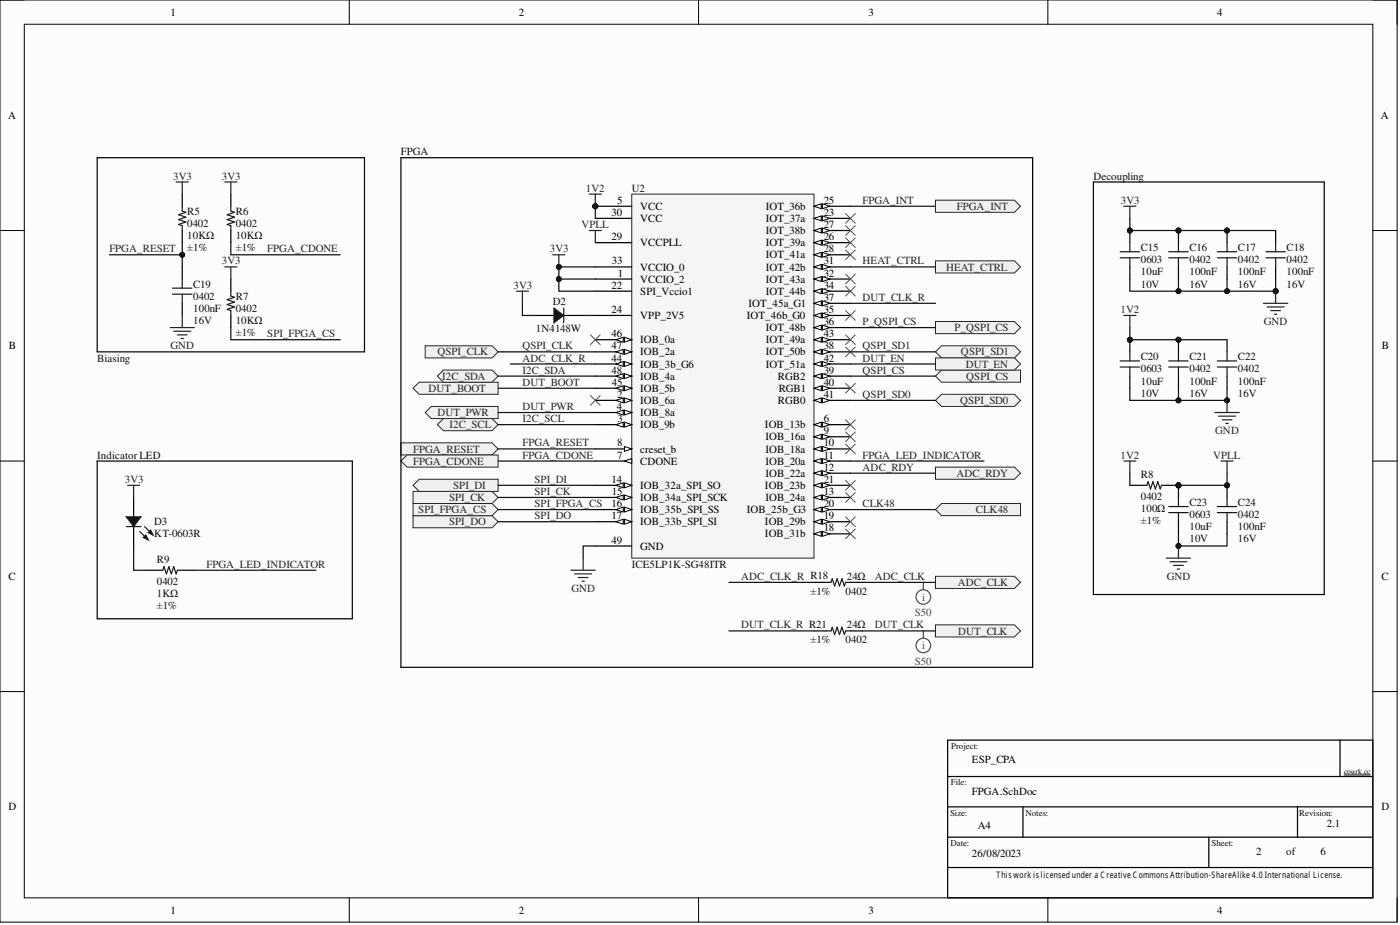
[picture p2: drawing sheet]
<svg xmlns="http://www.w3.org/2000/svg" width="292mm" height="193mm" viewBox="0 0 292 193" stroke-linecap="round" stroke-linejoin="round" font-family="sans-serif">
<path d="M0 0h291.5v192.4h-291.5z" fill-rule="evenodd" fill="#fcfcfc"/>
<path d="M0 0h291.5v192.4h-291.5z" fill="none" stroke="#000" stroke-width=".21"/>
<path d="M5.1 5.1h281.3v182.2h-281.3z" fill-rule="evenodd" fill="#fcfcfc"/>
<g fill="none" stroke="#000" stroke-width=".21">
<path d="M0 0h5.1M72.9 0v5.1M145.8 0v5.1M218.6 0v5.1M286.4 0h5.1v5.1M5.1 5.1h281.3v182.2h-281.3zM0 48.1h5.1M286.4 48.1h5.1M0 96.2h5.1M286.4 96.2h5.1M0 144.3h5.1M286.4 144.3h5.1"/>
<path d="M72.9 187.3v5.1M145.8 187.3v5.1M218.6 187.3v5.1M291.5 187.3v5.1"/>
</g>
<circle cx="124.2" cy="43" r=".51" fill="#0e0e0e" stroke="#0e0e0e" stroke-width=".21"/>
<path d="M131.8 40.5h38v75.9h-38z" fill-rule="evenodd" fill="#f5f5f5"/>
<path d="M131.8 40.5h38v75.9h-38z" fill="none" stroke="#262626" stroke-width=".21"/>
<path d="M124.2 58.2h7.6M124.2 83.5h7.6" fill="none" stroke="#000" stroke-width=".25"/>
<g fill="#fbfbfb" stroke="#000" stroke-width=".21">
<path d="M130.3 83l1.5 .5-1.5 .5z"/>
<path d="M128.5 83.5l1.5-.5v1z"/>
</g>
<path d="M124.2 88.6h7.6" fill="none" stroke="#000" stroke-width=".25"/>
<g fill="#fbfbfb" stroke="#000" stroke-width=".21">
<path d="M130.3 88.1l1.5 .5-1.5 .5z"/>
<path d="M128.5 88.6l1.5-.5v1z"/>
</g>
<path d="M124.2 86.1h7.6" fill="none" stroke="#000" stroke-width=".25"/>
<g fill="#fbfbfb" stroke="#000" stroke-width=".21">
<path d="M130.3 85.6l1.5 .5-1.5 .5z"/>
<path d="M128.5 86.1l1.5-.5v1z"/>
</g>
<path d="M124.2 43h7.6M169.8 88.6h7.6" fill="none" stroke="#000" stroke-width=".25"/>
<circle cx="124.2" cy="43" r=".51" fill="#0e0e0e" stroke="#0e0e0e" stroke-width=".21"/>
<g fill="#fbfbfb" stroke="#000" stroke-width=".21">
<path d="M169.8 88.6l1.6-.5v1z"/>
<path d="M171.6 88.1l1.5 .5-1.5 .5z"/>
</g>
<path d="M124.2 96.2h7.6" fill="none" stroke="#000" stroke-width=".25"/>
<path d="M130.3 96.2l1.5-.5v1z" fill="#fbfbfb" stroke="#000" stroke-width=".21"/>
<path d="M124.2 93.7h7.6" fill="none" stroke="#000" stroke-width=".25"/>
<path d="M130.3 93.1l1.5 .6-1.5 .5z" fill="#fbfbfb" stroke="#000" stroke-width=".21"/>
<path d="M169.8 91.1h7.6" fill="none" stroke="#000" stroke-width=".25"/>
<g fill="#fbfbfb" stroke="#000" stroke-width=".21">
<path d="M169.8 91.1l1.6-.5v1z"/>
<path d="M171.6 90.6l1.5 .5-1.5 .5z"/>
</g>
<path d="M169.8 93.7h7.6" fill="none" stroke="#000" stroke-width=".25"/>
<g fill="#fbfbfb" stroke="#000" stroke-width=".21">
<path d="M169.8 93.7l1.6-.6v1.1z"/>
<path d="M171.6 93.1l1.5 .6-1.5 .5z"/>
</g>
<path d="M169.8 96.2h7.6" fill="none" stroke="#000" stroke-width=".25"/>
<g fill="#fbfbfb" stroke="#000" stroke-width=".21">
<path d="M169.8 96.2l1.6-.5v1z"/>
<path d="M171.6 95.7l1.5 .5-1.5 .5z"/>
</g>
<path d="M169.8 98.7h7.6" fill="none" stroke="#000" stroke-width=".25"/>
<g fill="#fbfbfb" stroke="#000" stroke-width=".21">
<path d="M169.8 98.7l1.6-.5v1z"/>
<path d="M171.6 98.2l1.5 .5-1.5 .5z"/>
</g>
<path d="M169.8 103.8h7.6" fill="none" stroke="#000" stroke-width=".25"/>
<g fill="#fbfbfb" stroke="#000" stroke-width=".21">
<path d="M169.8 103.8l1.6-.5v1z"/>
<path d="M171.6 103.3l1.5 .5-1.5 .5z"/>
</g>
<path d="M124.2 101.2h7.6" fill="none" stroke="#000" stroke-width=".25"/>
<g fill="#fbfbfb" stroke="#000" stroke-width=".21">
<path d="M130.3 100.7l1.5 .5-1.5 .6z"/>
<path d="M128.5 101.2l1.5-.5v1.1z"/>
</g>
<path d="M124.2 103.8h7.6" fill="none" stroke="#000" stroke-width=".25"/>
<g fill="#fbfbfb" stroke="#000" stroke-width=".21">
<path d="M130.3 103.3l1.5 .5-1.5 .5z"/>
<path d="M128.5 103.8l1.5-.5v1z"/>
</g>
<path d="M124.2 106.3h7.6" fill="none" stroke="#000" stroke-width=".25"/>
<g fill="#fbfbfb" stroke="#000" stroke-width=".21">
<path d="M130.3 105.8l1.5 .5-1.5 .5z"/>
<path d="M128.5 106.3l1.5-.5v1z"/>
</g>
<path d="M124.2 108.8h7.6" fill="none" stroke="#000" stroke-width=".25"/>
<g fill="#fbfbfb" stroke="#000" stroke-width=".21">
<path d="M130.3 108.3l1.5 .5-1.5 .5z"/>
<path d="M128.5 108.8l1.5-.5v1z"/>
</g>
<path d="M169.8 111.4h7.6" fill="none" stroke="#000" stroke-width=".25"/>
<g fill="#fbfbfb" stroke="#000" stroke-width=".21">
<path d="M169.8 111.4l1.6-.5v1z"/>
<path d="M171.6 110.9l1.5 .5-1.5 .5z"/>
</g>
<path d="M169.8 108.8h7.6" fill="none" stroke="#000" stroke-width=".25"/>
<g fill="#fbfbfb" stroke="#000" stroke-width=".21">
<path d="M169.8 108.8l1.6-.5v1z"/>
<path d="M171.6 108.3l1.5 .5-1.5 .5z"/>
</g>
<path d="M169.8 106.3h7.6" fill="none" stroke="#000" stroke-width=".25"/>
<g fill="#fbfbfb" stroke="#000" stroke-width=".21">
<path d="M169.8 106.3l1.6-.5v1z"/>
<path d="M171.6 105.8l1.5 .5-1.5 .5z"/>
</g>
<path d="M169.8 101.2h7.6" fill="none" stroke="#000" stroke-width=".25"/>
<g fill="#fbfbfb" stroke="#000" stroke-width=".21">
<path d="M169.8 101.2l1.6-.5v1.1z"/>
<path d="M171.6 100.7l1.5 .5-1.5 .6z"/>
</g>
<path d="M169.8 45.6h7.6M124.2 60.7h7.6" fill="none" stroke="#000" stroke-width=".25"/>
<g fill="#fbfbfb" stroke="#000" stroke-width=".21">
<path d="M169.8 45.6l1.6-.5v1z"/>
<path d="M171.6 45.1l1.5 .5-1.5 .5z"/>
</g>
<path d="M169.8 43h7.6M124.2 65.8h7.6" fill="none" stroke="#000" stroke-width=".25"/>
<g fill="#fbfbfb" stroke="#000" stroke-width=".21">
<path d="M169.8 43l1.6-.5v1z"/>
<path d="M171.6 42.5l1.5 .5-1.5 .5z"/>
</g>
<path d="M169.8 50.6h7.6" fill="none" stroke="#000" stroke-width=".25"/>
<g fill="#fbfbfb" stroke="#000" stroke-width=".21">
<path d="M169.8 50.6l1.6-.5v1z"/>
<path d="M171.6 50.1l1.5 .5-1.5 .5z"/>
</g>
<path d="M169.8 48.1h7.6" fill="none" stroke="#000" stroke-width=".25"/>
<g fill="#fbfbfb" stroke="#000" stroke-width=".21">
<path d="M169.8 48.1l1.6-.5v1z"/>
<path d="M171.6 47.6l1.5 .5-1.5 .5z"/>
</g>
<path d="M169.8 53.2h7.6" fill="none" stroke="#000" stroke-width=".25"/>
<g fill="#fbfbfb" stroke="#000" stroke-width=".21">
<path d="M169.8 53.2l1.6-.6v1.1z"/>
<path d="M171.6 52.6l1.5 .6-1.5 .5z"/>
</g>
<path d="M124.2 50.6h7.6M124.2 45.6h7.6M169.8 55.7h7.6" fill="none" stroke="#000" stroke-width=".25"/>
<g fill="#fbfbfb" stroke="#000" stroke-width=".21">
<path d="M169.8 55.7l1.6-.5v1z"/>
<path d="M171.6 55.2l1.5 .5-1.5 .5z"/>
</g>
<path d="M169.8 58.2h7.6" fill="none" stroke="#000" stroke-width=".25"/>
<g fill="#fbfbfb" stroke="#000" stroke-width=".21">
<path d="M169.8 58.2l1.6-.5v1z"/>
<path d="M171.6 57.7l1.5 .5-1.5 .5z"/>
</g>
<path d="M124.2 55.7h7.6M169.8 60.7h7.6" fill="none" stroke="#000" stroke-width=".25"/>
<g fill="#fbfbfb" stroke="#000" stroke-width=".21">
<path d="M169.8 60.7l1.6-.5v1.1z"/>
<path d="M171.6 60.2l1.5 .5-1.5 .6z"/>
</g>
<path d="M169.8 65.8h7.6" fill="none" stroke="#000" stroke-width=".25"/>
<g fill="#fbfbfb" stroke="#000" stroke-width=".21">
<path d="M169.8 65.8l1.6-.5v1z"/>
<path d="M171.6 65.3l1.5 .5-1.5 .5z"/>
</g>
<path d="M169.8 68.3h7.6" fill="none" stroke="#000" stroke-width=".25"/>
<g fill="#fbfbfb" stroke="#000" stroke-width=".21">
<path d="M169.8 68.3l1.6-.5v1z"/>
<path d="M171.6 67.8l1.5 .5-1.5 .5z"/>
</g>
<path d="M169.8 63.3h7.6" fill="none" stroke="#000" stroke-width=".25"/>
<g fill="#fbfbfb" stroke="#000" stroke-width=".21">
<path d="M169.8 63.3l1.6-.5v1z"/>
<path d="M171.6 62.8l1.5 .5-1.5 .5z"/>
</g>
<path d="M169.8 73.4h7.6" fill="none" stroke="#000" stroke-width=".25"/>
<g fill="#fbfbfb" stroke="#000" stroke-width=".21">
<path d="M169.8 73.4l1.6-.5v1z"/>
<path d="M171.6 72.9l1.5 .5-1.5 .5z"/>
</g>
<path d="M169.8 78.5h7.6" fill="none" stroke="#000" stroke-width=".25"/>
<g fill="#fbfbfb" stroke="#000" stroke-width=".21">
<path d="M169.8 78.5l1.6-.5v1z"/>
<path d="M171.6 78l1.5 .5-1.5 .5z"/>
</g>
<path d="M169.8 81h7.6" fill="none" stroke="#000" stroke-width=".25"/>
<g fill="#fbfbfb" stroke="#000" stroke-width=".21">
<path d="M169.8 81l1.6-.5v1z"/>
<path d="M171.6 80.5l1.5 .5-1.5 .5z"/>
</g>
<path d="M169.8 83.5h7.6" fill="none" stroke="#000" stroke-width=".25"/>
<g fill="#fbfbfb" stroke="#000" stroke-width=".21">
<path d="M169.8 83.5l1.6-.5v1z"/>
<path d="M171.6 83l1.5 .5-1.5 .5z"/>
</g>
<path d="M169.8 75.9h7.6" fill="none" stroke="#000" stroke-width=".25"/>
<g fill="#fbfbfb" stroke="#000" stroke-width=".21">
<path d="M169.8 75.9l1.6-.5v1z"/>
<path d="M171.6 75.4l1.5 .5-1.5 .5z"/>
</g>
<path d="M169.8 70.9h7.6" fill="none" stroke="#000" stroke-width=".25"/>
<g fill="#fbfbfb" stroke="#000" stroke-width=".21">
<path d="M169.8 70.9l1.6-.5v1z"/>
<path d="M171.6 70.4l1.5 .5-1.5 .5z"/>
</g>
<path d="M124.2 75.9h7.6" fill="none" stroke="#000" stroke-width=".25"/>
<g fill="#fbfbfb" stroke="#000" stroke-width=".21">
<path d="M130.3 75.4l1.5 .5-1.5 .5z"/>
<path d="M128.5 75.9l1.5-.5v1z"/>
</g>
<path d="M124.2 81h7.6" fill="none" stroke="#000" stroke-width=".25"/>
<g fill="#fbfbfb" stroke="#000" stroke-width=".21">
<path d="M130.3 80.5l1.5 .5-1.5 .5z"/>
<path d="M128.5 81l1.5-.5v1z"/>
</g>
<path d="M124.2 70.9h7.6" fill="none" stroke="#000" stroke-width=".25"/>
<g fill="#fbfbfb" stroke="#000" stroke-width=".21">
<path d="M130.3 70.4l1.5 .5-1.5 .5z"/>
<path d="M128.5 70.9l1.5-.5v1z"/>
</g>
<path d="M124.2 73.4h7.6" fill="none" stroke="#000" stroke-width=".25"/>
<g fill="#fbfbfb" stroke="#000" stroke-width=".21">
<path d="M130.3 72.9l1.5 .5-1.5 .5z"/>
<path d="M128.5 73.4l1.5-.5v1z"/>
</g>
<path d="M124.2 78.5h7.6" fill="none" stroke="#000" stroke-width=".25"/>
<g fill="#fbfbfb" stroke="#000" stroke-width=".21">
<path d="M130.3 78l1.5 .5-1.5 .5z"/>
<path d="M128.5 78.5l1.5-.5v1z"/>
</g>
<path d="M124.2 113.9h7.6" fill="none" stroke="#000" stroke-width=".25"/>
<path d="M119.1 119h5.1M119.9 119.7h3.5M121.7 116.4v2.6M120.7 120.5h2M121.4 121.2h.5" fill="none" stroke="#262626" stroke-width=".25"/>
<g fill="#f0f0f0" stroke="#262626" stroke-width=".21">
<path d="M83.6 92.4h19.1l1.2 1.3-1.2 1.2h-19.1z" fill-rule="evenodd"/>
<path d="M83.6 96.2l1.3-1.3h19v2.5h-19z" fill-rule="evenodd"/>
</g>
<g fill="none" stroke="#000" stroke-width=".25">
<path d="M38 40.5v2.5M38 48.1v2.5M38 55.7v2.5M48.2 40.5v2.5M48.2 48.1v2.5M235.7 48.1v2.5M235.7 55.7v2.5M245.9 48.1v2.5M245.9 55.7v2.5M256 48.1v2.5M256 55.7v2.5M266.2 48.1v2.5"/>
<path d="M266.2 55.7v2.5M38 63.3v2.5M111.5 65.8h4.1M117.6 65.8h4.1M235.7 70.9v2.5M235.7 78.5v2.5M245.9 70.9v2.5M245.9 78.5v2.5M235.7 101.2h2.6M243.3 101.2h2.6v2.6M245.9 108.8v2.6M256 101.2v2.6"/>
<path d="M256 108.8v2.6"/>
</g>
<g fill="none" stroke="#1c1c1c" stroke-width=".25">
<path d="M38 43v1l.8 .3-1.5 .5 1.5 .5-1.5 .5 1.5 .5-1.5 .5 .7 .3v1M38 58.2v1.9M48.2 43v1l.7 .3-1.5 .5 1.5 .5-1.5 .5 1.5 .5-1.5 .5 .8 .3v1M233.7 53.8h4.1M233.7 52.5h4.1M235.7 50.6v1.9M235.7 53.8v1.9M243.8 53.8h4.1M243.8 52.5h4.1M245.9 50.6v1.9M245.9 53.8v1.9M254 53.8h4"/>
<path d="M254 52.5h4M256 50.6v1.9M256 53.8v1.9M264.1 53.8h4.1M264.1 52.5h4.1M266.2 50.6v1.9M266.2 53.8v1.9M36 60.1h4M36 61.4h4M38 61.4v1.9M117.6 64.3v3M233.7 75.3h4.1"/>
<path d="M233.7 76.6h4.1M235.7 73.4v1.9M235.7 76.6v1.9M243.8 75.3h4.1M243.8 76.6h4.1M245.9 73.4v1.9M245.9 76.6v1.9M238.3 101.2h1l.2-.7 .5 1.5 .6-1.5 .5 1.5 .5-1.5 .5 1.5 .2-.8h1M243.8 105.7h4.1M243.8 106.9h4.1M245.9 103.8v1.9M245.9 106.9v1.9"/>
<path d="M254 105.7h4M254 106.9h4M256 103.8v1.9M256 106.9v1.9"/>
</g>
<g fill="none" stroke="#262626" stroke-width=".25">
<path d="M36.8 38h2.5M38 38v2.5M46.9 38h2.5M48.2 38v2.5M115.3 53.2h2.6M116.6 53.2v2.5M122.9 40.5h2.6M122.9 48.1h2.6M124.2 40.5v2.5M124.2 48.1v2.5M234.5 43h2.5M235.7 43v2.6"/>
<path d="M35.5 68.3h5.1M36.2 69.1h3.6M37 69.9h2M37.8 70.6h.5M38 65.8v2.5M107.7 60.7h2.6M109 60.7v2.6M234.5 65.8h2.5M235.7 65.8v2.5M263.6 63.3h5.1M264.4 64h3.5M265.1 64.8h2.1"/>
<path d="M265.9 65.6h.5M266.2 60.7v2.6M234.5 96.2h2.5M235.7 96.2v2.5M253.5 86.1h5M254.2 86.8h3.6M254.7 96.2h2.6M255 87.6h2M255.8 88.3h.5M256 83.5v2.6M256 96.2v2.5M243.3 116.4h5.1"/>
<path d="M244.1 117.2h3.6M244.9 118h2M245.6 118.7h.5M245.9 113.9v2.5"/>
</g>
<g fill="#0e0e0e" stroke="#0e0e0e" stroke-width=".21">
<circle cx="124.2" cy="43" r=".51"/>
<circle cx="116.6" cy="55.7" r=".51"/>
<circle cx="235.7" cy="70.9" r=".51"/>
<circle cx="245.9" cy="70.9" r=".51"/>
<circle cx="256" cy="83.5" r=".51"/>
<circle cx="256" cy="48.1" r=".51"/>
<circle cx="235.7" cy="48.1" r=".51"/>
<circle cx="245.9" cy="48.1" r=".51"/>
<circle cx="266.2" cy="60.7" r=".51"/>
<circle cx="245.9" cy="101.2" r=".51"/>
<circle cx="256" cy="101.2" r=".51"/>
<circle cx="245.9" cy="113.9" r=".51"/>
</g>
<path d="M115.6 64.3l2 1.5-2 1.5z" fill="#1c1c1c" stroke="#1c1c1c" stroke-width=".25"/>
<g fill="#f0f0f0" stroke="#262626" stroke-width=".21">
<path d="M86.2 102.5h16.5l1.2 1.3-1.2 1.2h-16.5z" fill-rule="evenodd"/>
<path d="M86.2 107.6h16.5l1.2 1.2-1.2 1.3h-16.5z" fill-rule="evenodd"/>
<path d="M86.2 101.2l1.3-1.2h16.4v2.5h-16.4z" fill-rule="evenodd"/>
<path d="M86.2 105h16.5l1.2 1.3-1.2 1.3h-16.5z" fill-rule="evenodd"/>
</g>
<g fill="none" stroke="#000" stroke-width=".25">
<path d="M20.3 32.9h55.7v40.5h-55.7zM228.1 38h48.2v86h-48.2zM48.2 58.2v2.5M48.2 65.8v2.5M256 70.9v2.5M256 78.5v2.5M20.3 96.2h53.2v32.9h-53.2zM27.9 103.8v4M27.9 109.9v4M30.4 119h2.6M38 119h2.6M169.8 121.5h2.6"/>
<path d="M177.4 121.5h2.6"/>
</g>
<path d="M48.2 60.7v1.1l.7 .2-1.5 .5 1.5 .5-1.5 .5 1.5 .5-1.5 .5 .8 .3v1M254 76.6h4M254 75.3h4M256 73.4v1.9M256 76.6v1.9M26.4 109.9h3M29.1 110.9l1.6 1.5M30.2 109.9l1.2 1.2M33 119h1l.2-.8 .5 1.5 .5-1.5 .5 1.5 .5-1.5 .6 1.5 .2-.7h1M172.4 121.5h1l.2-.8 .5 1.6 .5-1.6 .6 1.6 .5-1.6 .5 1.6 .2-.8h1" fill="none" stroke="#1c1c1c" stroke-width=".25"/>
<path d="M46.9 55.7h2.5M48.2 55.7v2.5M26.6 101.2h2.5M27.9 101.2v2.6" fill="none" stroke="#262626" stroke-width=".25"/>
<g fill="#1c1c1c" stroke="#1c1c1c" stroke-width=".25">
<path d="M26.4 107.8h3l-1.5 2.1z"/>
<path d="M30.9 111.1l.5-.5 .5 1z"/>
<path d="M29.9 112.1l.5-.5 .5 1z"/>
</g>
<g fill="none" stroke="#4c4c4c" stroke-width=".21">
<path d="M176.4 44.5l2 2.1M178.4 44.5l-2 2.1M123.2 69.9l2 2M125.2 69.9l-2 2M176.4 69.9l2 2M176.4 72.4l2 2M176.4 80l2 2M178.4 69.9l-2 2M178.4 72.4l-2 2M178.4 80l-2 2M176.4 102.8l2 2M176.4 107.8l2 2.1"/>
<path d="M178.4 102.8l-2 2M178.4 107.8l-2 2.1"/>
</g>
<path d="M195.2 120.2h16.5l1.2 1.3-1.2 1.3h-16.5z" fill-rule="evenodd" fill="#f0f0f0" stroke="#262626" stroke-width=".21"/>
<g fill="none" stroke="#4c4c4c" stroke-width=".25">
<path d="M192.6 121.5v1.5"/>
<circle cx="192.6" cy="124.5" r="1.52"/>
</g>
<g fill="#f0f0f0" stroke="#262626" stroke-width=".21">
<path d="M195.2 106.3l1.2-1.3h16.5v2.6h-16.5z" fill-rule="evenodd"/>
<path d="M88.7 86.1l1.3-1.3h13.9v2.5h-13.9z" fill-rule="evenodd"/>
</g>
<path d="M176.4 100.2l2 2.1M178.4 100.2l-2 2.1" fill="none" stroke="#4c4c4c" stroke-width=".21"/>
<g fill="#f0f0f0" stroke="#262626" stroke-width=".21">
<path d="M86.2 81l1.3-1.3h16.4v2.6h-16.4z" fill-rule="evenodd"/>
<path d="M195.2 83.5l1.2-1.2h15.3l1.2 1.2-1.2 1.3h-15.3z" fill-rule="evenodd"/>
</g>
<path d="M176.4 52.1l2 2.1M178.4 52.1l-2 2.1" fill="none" stroke="#4c4c4c" stroke-width=".21"/>
<path d="M195.2 78.5l1.2-1.3h16.5v2.5h-16.5z" fill-rule="evenodd" fill="#f0f0f0" stroke="#262626" stroke-width=".21"/>
<path d="M176.4 47.1l2 2M178.4 47.1l-2 2" fill="none" stroke="#4c4c4c" stroke-width=".21"/>
<path d="M195.2 67.1h16.5l1.2 1.2-1.2 1.3h-16.5z" fill-rule="evenodd" fill="#f0f0f0" stroke="#262626" stroke-width=".21"/>
<path d="M176.4 57.2l2 2M178.4 57.2l-2 2" fill="none" stroke="#4c4c4c" stroke-width=".21"/>
<path d="M195.2 54.4h16.5l1.2 1.3-1.2 1.2h-16.5z" fill-rule="evenodd" fill="#f0f0f0" stroke="#262626" stroke-width=".21"/>
<path d="M176.4 92.6l2 2.1M178.4 92.6l-2 2.1" fill="none" stroke="#4c4c4c" stroke-width=".21"/>
<path d="M91.3 88.6l1.2-1.3h10.2l1.2 1.3-1.2 1.3h-10.2z" fill-rule="evenodd" fill="#f0f0f0" stroke="#262626" stroke-width=".21"/>
<path d="M176.4 49.6l2 2M178.4 49.6l-2 2" fill="none" stroke="#4c4c4c" stroke-width=".21"/>
<g fill="#f0f0f0" stroke="#262626" stroke-width=".21">
<path d="M88.7 72.1h14l1.2 1.3-1.2 1.3h-14z" fill-rule="evenodd"/>
<path d="M91.3 78.5l1.2-1.3h10.2l1.2 1.3-1.2 1.2h-10.2z" fill-rule="evenodd"/>
<path d="M195.2 97.4h16.5l1.2 1.3-1.2 1.3h-16.5z" fill-rule="evenodd"/>
</g>
<path d="M176.4 87.6l2 2M178.4 87.6l-2 2" fill="none" stroke="#4c4c4c" stroke-width=".21"/>
<path d="M195.2 41.8h16.5l1.2 1.2-1.2 1.3h-16.5z" fill-rule="evenodd" fill="#f0f0f0" stroke="#262626" stroke-width=".21"/>
<path d="M176.4 90.1l2 2M178.4 90.1l-2 2M176.4 110.4l2 2M178.4 110.4l-2 2" fill="none" stroke="#4c4c4c" stroke-width=".21"/>
<path d="M195.2 73.4l1.2-1.3h15.3l1.2 1.3-1.2 1.3h-15.3z" fill-rule="evenodd" fill="#f0f0f0" stroke="#262626" stroke-width=".21"/>
<path d="M169.8 131.6h2.6M177.4 131.6h2.6" fill="none" stroke="#000" stroke-width=".25"/>
<path d="M172.4 131.6h1l.2-.7 .5 1.5 .5-1.5 .6 1.5 .5-1.5 .5 1.5 .2-.8h1" fill="none" stroke="#1c1c1c" stroke-width=".25"/>
<path d="M195.2 130.4h16.5l1.2 1.2-1.2 1.3h-16.5z" fill-rule="evenodd" fill="#f0f0f0" stroke="#262626" stroke-width=".21"/>
<g fill="none" stroke="#4c4c4c" stroke-width=".25">
<path d="M192.6 131.6v1.5"/>
<circle cx="192.6" cy="134.7" r="1.52"/>
</g>
<path d="M83.6 32.9h131.9v106.3h-131.9zM197.7 154.4h88.7v32.9h-88.7zM279.6 154.4v7.6M197.7 174.6h88.7M197.7 168.3h88.7M197.7 162h88.7M213.4 168.3v6.3M252.2 174.6v6.4M270.7 168.3v6.3M197.7 181h88.7" fill="none" stroke="#000" stroke-width=".25"/>
<path d="M280.4 161.7h5.5" fill="none" stroke="#000" stroke-width=".21"/>
<g fill="none" stroke="#0e0e0e" stroke-width=".25">
<path d="M22.8 53.2h15.2M38 50.6v5.1M48.2 50.6v2.6h22.8M116.6 58.2h7.6M124.2 55.7h-7.6v5h7.6M124.2 43v2.6M177.4 55.7h17.8M177.4 43h17.8M235.7 45.6v2.5h30.5M235.7 58.2v2.5h30.5v-2.5M245.9 58.2v2.5M256 58.2v2.5"/>
<path d="M48.2 68.3v2.6h22.8M103.9 78.5h20.3M103.9 73.4h20.3M106.5 75.9h17.7M109 63.3v2.5h2.5M121.7 65.8h2.5M177.4 78.5h17.8M177.4 68.3h17.8M177.4 73.4h17.8M177.4 63.3h17.8M235.7 68.3v2.6h20.3M103.9 93.7h20.3"/>
<path d="M103.9 96.2h20.3M103.9 81h20.3M103.9 86.1h20.3M103.9 88.6h20.3M177.4 96.2h27.9M177.4 83.5h17.8M177.4 98.7h17.8M235.7 81v2.5h20.3v-2.5M235.7 98.7v2.5M245.9 81v2.5M256 98.7v2.5h-10.1M27.9 113.9v5.1h2.5"/>
<path d="M40.6 119h25.3M103.9 101.2h20.3M103.9 103.8h20.3M103.9 106.3h20.3M103.9 108.8h20.3M124.2 113.9h-2.5v2.5M177.4 106.3h17.8M245.9 111.4v2.5h10.1v-2.5M152.1 121.5h17.7M152.1 131.6h17.7M180 121.5h15.2M180 131.6h15.2"/>
</g>
<g fill="#0e0e0e" stroke="#0e0e0e" stroke-width=".21">
<circle cx="38" cy="53.2" r=".51"/>
<circle cx="116.6" cy="58.2" r=".51"/>
<circle cx="124.2" cy="43" r=".51"/>
<circle cx="116.6" cy="55.7" r=".51"/>
<circle cx="235.7" cy="48.1" r=".51"/>
<circle cx="245.9" cy="48.1" r=".51"/>
<circle cx="256" cy="48.1" r=".51"/>
<circle cx="245.9" cy="60.7" r=".51"/>
<circle cx="256" cy="60.7" r=".51"/>
<circle cx="266.2" cy="60.7" r=".51"/>
<circle cx="245.9" cy="70.9" r=".51"/>
<circle cx="235.7" cy="70.9" r=".51"/>
<circle cx="245.9" cy="83.5" r=".51"/>
<circle cx="256" cy="83.5" r=".51"/>
<circle cx="245.9" cy="101.2" r=".51"/>
<circle cx="256" cy="101.2" r=".51"/>
<circle cx="245.9" cy="113.9" r=".51"/>
</g>
<path d="M176.4 59.7l2 2.1M178.4 59.7l-2 2.1M176.4 64.8l2 2M178.4 64.8l-2 2" fill="none" stroke="#4c4c4c" stroke-width=".21"/>
<path d="M195.2 74.7h16.5l1.2 1.2-1.2 1.3h-16.5z" fill-rule="evenodd" fill="#f0f0f0" stroke="#262626" stroke-width=".21"/>
<path d="M177.4 75.9h17.8" fill="none" stroke="#0e0e0e" stroke-width=".25"/>
<path d="M123.2 82.5l2 2M125.2 82.5l-2 2" fill="none" stroke="#4c4c4c" stroke-width=".21"/>
<g font-size="2.3">
<text x="35.6" y="3.3">1</text>
<text x="108.2" y="3.3">2</text>
<text x="181.2" y="3.3">3</text>
<text x="254" y="3.3">4</text>
<text x="1.7" y="24.8">A</text>
<text x="288.1" y="24.8">A</text>
<text x="127.6" y="45.1">30</text>
<text x="128.8" y="42.5">5</text>
<text x="133.6" y="43.8">VCC</text>
<text x="133.6" y="46.3">VCC</text>
<text x="159.8" y="46.3">IOT_37a</text>
<text x="159.8" y="43.8">IOT_36b</text>
<text x="171.9" y="45.1">23</text>
<text x="171.9" y="42.5">25</text>
<text x="171.9" y="47.6">27</text>
<text x="127.6" y="50.1">29</text>
<text x="133.6" y="51.4">VCCPLL</text>
<text x="159.8" y="51.4">IOT_39a</text>
<text x="159.8" y="48.8">IOT_38b</text>
<text x="159.8" y="53.9">IOT_41a</text>
<text x="171.9" y="50.1">26</text>
<text x="171.9" y="52.6">28</text>
<text x="127.7" y="55.2">33</text>
<text x="128.9" y="57.7">1</text>
<text x="133.6" y="59">VCCIO_2</text>
<text x="133.6" y="56.4">VCCIO_0</text>
<text x="159.8" y="56.4">IOT_42b</text>
<text x="159.8" y="59">IOT_43a</text>
<text x="171.9" y="55.2">31</text>
<text x="171.9" y="57.7">32</text>
<text x="127.6" y="60.2">22</text>
<text x="127.6" y="65.3">24</text>
<text x="133.6" y="61.5">SPI_Vccio1</text>
<text x="156.1" y="64">IOT_45a_G1</text>
<text x="159.8" y="61.5">IOT_44b</text>
<text x="171.9" y="60.2">34</text>
<text x="171.9" y="65.3">35</text>
<text x="171.9" y="62.8">37</text>
<text x="127.6" y="70.4">46</text>
<text x="133.6" y="66.6">VPP_2V5</text>
<text x="133.6" y="71.6">IOB_0a</text>
<text x="155.8" y="66.6">IOT_46b_G0</text>
<text x="159.8" y="69.1">IOT_48b</text>
<text x="159.8" y="71.6">IOT_49a</text>
<text x="171.9" y="67.8">36</text>
<text x="171.9" y="70.4">43</text>
<text x="1.9" y="72.9">B</text>
<text x="127.6" y="75.4">44</text>
<text x="127.6" y="72.9">47</text>
<text x="127.6" y="78">48</text>
<text x="133.6" y="76.7">IOB_3b_G6</text>
<text x="133.6" y="74.2">IOB_2a</text>
<text x="159.8" y="74.2">IOT_50b</text>
<text x="159.8" y="76.7">IOT_51a</text>
<text x="171.9" y="72.9">38</text>
<text x="171.9" y="75.4">42</text>
<text x="171.9" y="78">39</text>
<text x="288.3" y="72.9">B</text>
<text x="127.7" y="80.5">45</text>
<text x="128.8" y="83">2</text>
<text x="133.6" y="81.8">IOB_5b</text>
<text x="133.6" y="79.2">IOB_4a</text>
<text x="162.3" y="79.2">RGB2</text>
<text x="162.5" y="81.8">RGB1</text>
<text x="171.9" y="80.5">40</text>
<text x="171.9" y="83">41</text>
<text x="128.7" y="85.6">4</text>
<text x="128.9" y="88.1">3</text>
<text x="133.6" y="84.3">IOB_6a</text>
<text x="133.6" y="89.3">IOB_9b</text>
<text x="133.6" y="86.8">IOB_8a</text>
<text x="159.6" y="89.3">IOB_13b</text>
<text x="162.3" y="84.3">RGB0</text>
<text x="171.9" y="88.1">6</text>
<text x="128.8" y="95.7">7</text>
<text x="128.8" y="93.1">8</text>
<text x="133.6" y="94.4">creset_b</text>
<text x="159.7" y="91.9">IOB_16a</text>
<text x="159.7" y="94.4">IOB_18a</text>
<text x="171.9" y="90.6">9</text>
<text x="171.9" y="93.1">10</text>
<text x="171.9" y="95.7">11</text>
<text x="127.6" y="100.7">14</text>
<text x="133.6" y="96.9">CDONE</text>
<text x="159.7" y="96.9">IOB_20a</text>
<text x="159.7" y="99.5">IOB_22a</text>
<text x="171.9" y="100.7">21</text>
<text x="171.9" y="98.2">12</text>
<text x="127.6" y="105.8">16</text>
<text x="127.7" y="103.3">15</text>
<text x="133.6" y="102">IOB_32a_SPI_SO</text>
<text x="133.6" y="104.5">IOB_34a_SPI_SCK</text>
<text x="133.6" y="107.1">IOB_35b_SPI_SS</text>
<text x="155.8" y="107.1">IOB_25b_G3</text>
<text x="159.6" y="102">IOB_23b</text>
<text x="159.7" y="104.5">IOB_24a</text>
<text x="171.9" y="103.3">13</text>
<text x="171.9" y="105.8">20</text>
<text x="127.6" y="108.3">17</text>
<text x="127.6" y="113.4">49</text>
<text x="133.6" y="109.6">IOB_33b_SPI_SI</text>
<text x="159.6" y="112.1">IOB_31b</text>
<text x="159.6" y="109.6">IOB_29b</text>
<text x="171.9" y="110.9">18</text>
<text x="171.9" y="108.3">19</text>
<text x="133.6" y="114.7">GND</text>
<text x="1.8" y="121">C</text>
<text x="288.2" y="121">C</text>
<text x="202.8" y="159.2">ESP_CPA</text>
<text x="202.8" y="165.8">FPGA.SchDoc</text>
<text x="1.8" y="169.1">D</text>
<text x="204.1" y="172.9">A4</text>
<text x="276.8" y="172.6">2.1</text>
<text x="288.2" y="169.1">D</text>
<text x="202.8" y="178.7">26/08/2023</text>
<text x="262.1" y="178.4">2</text>
<text x="275.5" y="178.4">6</text>
<text x="35.6" y="190.6">1</text>
<text x="108.2" y="190.6">2</text>
<text x="181.2" y="190.6">3</text>
<text x="254" y="190.6">4</text>
</g>
<g font-size="2.3" fill="#0e0e0e">
<text x="83.6" y="32.4">FPGA</text>
<text x="131.8" y="40">U2</text>
<text x="228.1" y="37.5">Decoupling</text>
<text x="39" y="47.3">0402</text>
<text x="39" y="44.8">R5</text>
<text x="49.2" y="47.3">0402</text>
<text x="49.2" y="44.8">R6</text>
<text x="39" y="49.9">10KΩ</text>
<text x="39" y="52.4">±1%</text>
<text x="49.2" y="49.9">10KΩ</text>
<text x="49.2" y="52.4">±1%</text>
<text x="238" y="52.4">C15</text>
<text x="248.2" y="52.4">C16</text>
<text x="258.3" y="52.4">C17</text>
<text x="268.4" y="52.4">C18</text>
<text x="40.3" y="60">C19</text>
<text x="238" y="54.9">0603</text>
<text x="238" y="57.5">10uF</text>
<text x="238" y="60">10V</text>
<text x="248.2" y="54.9">0402</text>
<text x="248.2" y="57.5">100nF</text>
<text x="248.2" y="60">16V</text>
<text x="258.3" y="54.9">0402</text>
<text x="258.3" y="57.5">100nF</text>
<text x="258.3" y="60">16V</text>
<text x="268.4" y="54.9">0402</text>
<text x="268.4" y="57.5">100nF</text>
<text x="268.4" y="60">16V</text>
<text x="40.3" y="62.5">0402</text>
<text x="40.3" y="65">100nF</text>
<text x="49.2" y="65">0402</text>
<text x="49.2" y="62.5">R7</text>
<text x="115.3" y="63.5">D2</text>
<text x="40.3" y="67.6">16V</text>
<text x="49.2" y="67.6">10KΩ</text>
<text x="49.2" y="70.1">±1%</text>
<text x="111.8" y="69.4">1N4148W</text>
<text x="20.3" y="75.4">Biasing</text>
<text x="238" y="77.7">0603</text>
<text x="238" y="75.2">C20</text>
<text x="248.2" y="77.7">0402</text>
<text x="248.2" y="75.2">C21</text>
<text x="258.3" y="77.7">0402</text>
<text x="258.3" y="75.2">C22</text>
<text x="238" y="80.2">10uF</text>
<text x="238" y="82.8">10V</text>
<text x="248.2" y="80.2">100nF</text>
<text x="248.2" y="82.8">16V</text>
<text x="258.3" y="80.2">100nF</text>
<text x="258.3" y="82.8">16V</text>
<text x="20.3" y="95.7">Indicator LED</text>
<text x="238" y="99.7">R8</text>
<text x="238" y="104.3">0402</text>
<text x="238" y="106.8">100Ω</text>
<text x="248.2" y="105.5">C23</text>
<text x="258.3" y="105.5">C24</text>
<text x="32.2" y="109.6">D3</text>
<text x="32.2" y="112.1">KT-0603R</text>
<text x="238" y="109.3">±1%</text>
<text x="248.2" y="108.1">0603</text>
<text x="248.2" y="110.6">10uF</text>
<text x="248.2" y="113.1">10V</text>
<text x="258.3" y="108.1">0402</text>
<text x="258.3" y="110.6">100nF</text>
<text x="258.3" y="113.1">16V</text>
<text x="32.7" y="117.4">R9</text>
<text x="131.8" y="118.5">ICE5LP1K-SG48ITR</text>
<text x="32.7" y="122">0402</text>
<text x="32.7" y="124.5">1KΩ</text>
<text x="169.1" y="124">±1%</text>
<text x="176.4" y="124">0402</text>
<text x="176.7" y="121">24Ω</text>
<text x="32.7" y="127.1">±1%</text>
<text x="176.7" y="131.1">24Ω</text>
<text x="169.1" y="134.2">±1%</text>
<text x="176.4" y="134.2">0402</text>
<text x="268.4" y="178.4">of</text>
</g>
<g font-size="2.3" fill="#262626">
<text x="36.2" y="37.5">3V3</text>
<text x="46.3" y="37.5">3V3</text>
<text x="122.3" y="40">1V2</text>
<text x="121.3" y="47.6">VPLL</text>
<text x="180" y="42.5">FPGA_INT</text>
<text x="199.7" y="43.8">FPGA_INT</text>
<text x="233.9" y="42.5">3V3</text>
<text x="22.8" y="52.6">FPGA_RESET</text>
<text x="55.8" y="52.6">FPGA_CDONE</text>
<text x="114.7" y="52.6">3V3</text>
<text x="46.3" y="55.2">3V3</text>
<text x="180" y="55.2">HEAT_CTRL</text>
<text x="197.4" y="56.4">HEAT_CTRL</text>
<text x="107.1" y="60.2">3V3</text>
<text x="180" y="62.8">DUT_CLK_R</text>
<text x="233.8" y="65.3">1V2</text>
<text x="55.8" y="70.4">SPI_FPGA_CS</text>
<text x="180" y="67.8">P_QSPI_CS</text>
<text x="199.2" y="69.1">P_QSPI_CS</text>
<text x="263.7" y="67.8">GND</text>
<text x="35.6" y="72.9">GND</text>
<text x="91.3" y="74.2">QSPI_CLK</text>
<text x="109" y="75.4">ADC_CLK_R</text>
<text x="109" y="72.9">QSPI_CLK</text>
<text x="109" y="78">I2C_SDA</text>
<text x="180" y="78">QSPI_CS</text>
<text x="180" y="72.9">QSPI_SD1</text>
<text x="180" y="75.4">DUT_EN</text>
<text x="200.5" y="74.2">QSPI_SD1</text>
<text x="201.5" y="76.7">DUT_EN</text>
<text x="89.4" y="81.8">DUT_BOOT</text>
<text x="92.3" y="79.2">I2C_SDA</text>
<text x="109" y="80.5">DUT_BOOT</text>
<text x="180" y="83">QSPI_SD0</text>
<text x="201.6" y="79.2">QSPI_CS</text>
<text x="91.3" y="86.8">DUT_PWR</text>
<text x="93.8" y="89.3">I2C_SCL</text>
<text x="109" y="85.6">DUT_PWR</text>
<text x="109" y="88.1">I2C_SCL</text>
<text x="200.3" y="84.3">QSPI_SD0</text>
<text x="86.2" y="94.4">FPGA_RESET</text>
<text x="109" y="93.1">FPGA_RESET</text>
<text x="109" y="95.7">FPGA_CDONE</text>
<text x="180" y="95.7">FPGA_LED_INDICATOR</text>
<text x="233.8" y="95.7">1V2</text>
<text x="253.1" y="95.7">VPLL</text>
<text x="253.6" y="90.6">GND</text>
<text x="26" y="100.7">3V3</text>
<text x="86.2" y="96.9">FPGA_CDONE</text>
<text x="111.5" y="100.7">SPI_DI</text>
<text x="180" y="98.2">ADC_RDY</text>
<text x="199.6" y="99.5">ADC_RDY</text>
<text x="87.3" y="107.1">SPI_FPGA_CS</text>
<text x="93.7" y="104.5">SPI_CK</text>
<text x="94.5" y="102">SPI_DI</text>
<text x="111.5" y="103.3">SPI_CK</text>
<text x="111.5" y="105.8">SPI_FPGA_CS</text>
<text x="180" y="105.8">CLK48</text>
<text x="203.6" y="107.1">CLK48</text>
<text x="93.7" y="109.6">SPI_DO</text>
<text x="111.5" y="108.3">SPI_DO</text>
<text x="43.1" y="118.5">FPGA_LED_INDICATOR</text>
<text x="119.2" y="123.5">GND</text>
<text x="154.6" y="121">ADC_CLK_R R18</text>
<text x="182.5" y="121">ADC_CLK</text>
<text x="199.8" y="122.3">ADC_CLK</text>
<text x="243.4" y="121">GND</text>
<text x="154.6" y="131.1">DUT_CLK_R R21</text>
<text x="182.5" y="131.1">DUT_CLK</text>
<text x="199.9" y="132.4">DUT_CLK</text>
</g>
<g font-size="2.3" fill="#4c4c4c">
<text x="192.4" y="125.3">i</text>
<text x="190.9" y="128.6">S50</text>
<text x="192.4" y="135.4">i</text>
<text x="190.9" y="138.7">S50</text>
</g>
<g font-size="1.9" fill="#0e0e0e">
<text x="198.5" y="156.3">Project:</text>
<text x="198.4" y="163.9">File:</text>
<text x="198.2" y="170.2">Size:</text>
<text x="213.9" y="170.2">Notes:</text>
<text x="271.1" y="170.2">Revision:</text>
<text x="198.3" y="176.5">Date:</text>
<text x="252.8" y="176.5">Sheet:</text>
</g>
<text font-size="1.9" x="207.9" y="183.1">This work is licensed under a C reative C ommons Attribution-ShareAlike 4.0 International License.</text>
<text font-size="1.6" x="280.4" y="161.5">courk.cc</text>
</svg>
